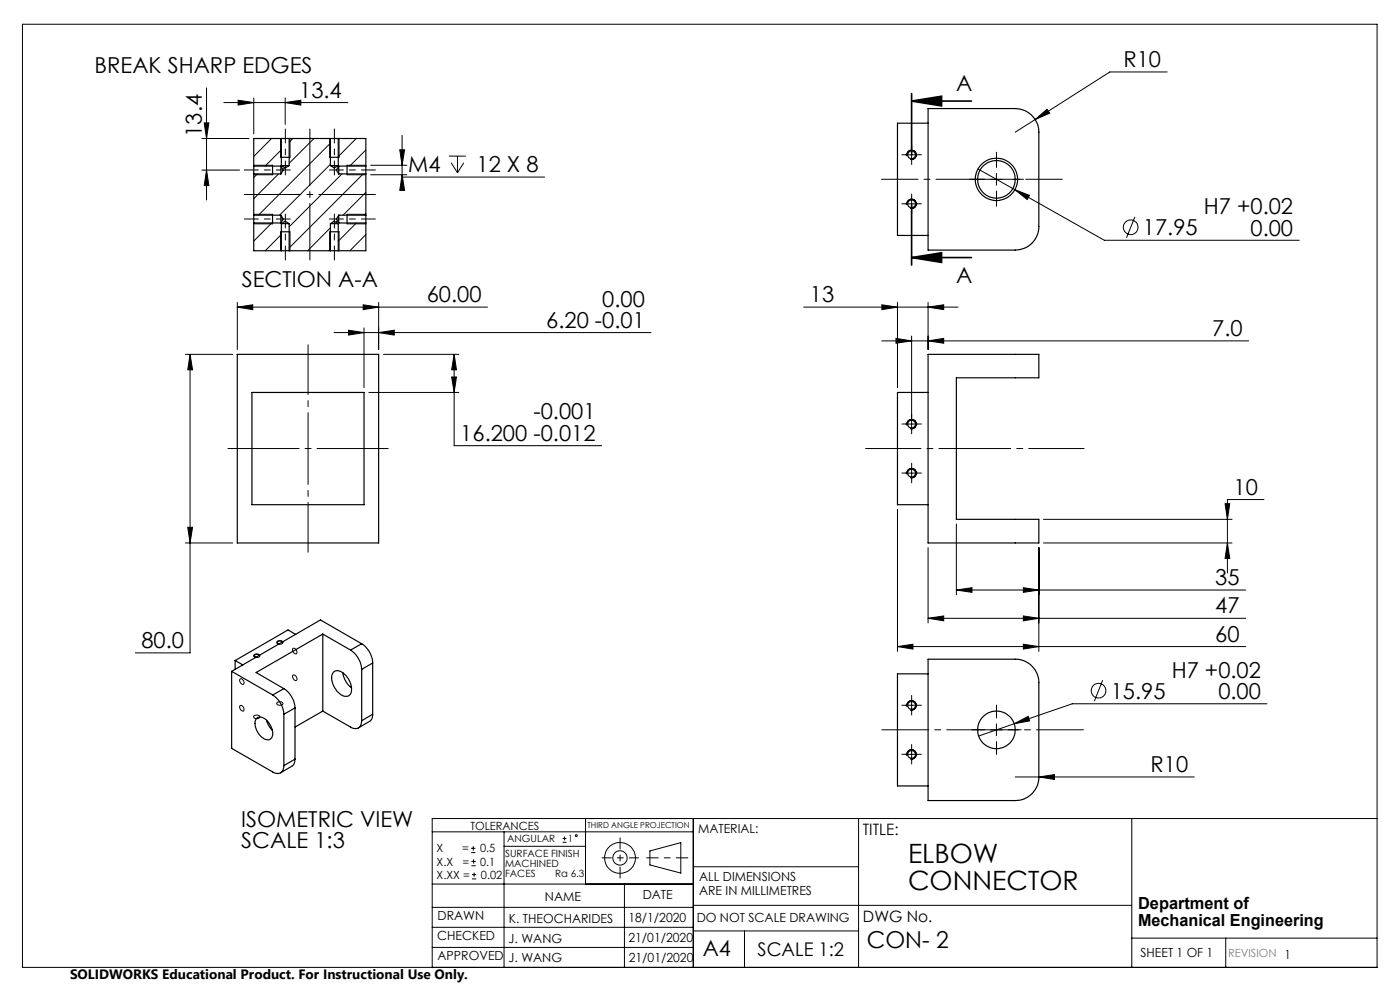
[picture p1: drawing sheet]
<svg xmlns="http://www.w3.org/2000/svg" width="297mm" height="210mm" viewBox="0 0 297 210" stroke-linecap="round" stroke-linejoin="round" font-family="sans-serif">
<g fill="none" stroke="#000" stroke-width=".21">
<path d="M4.8 5.1h287.3v200.1h-287.3zM43.8 18.7v23.7M247.6 15.3h-12.2l-15.8 10.1M42.8 29.4h10M42.8 36.1h8M43.3 26.1h1l-.5 3.3zM43.8 36.1l.5 3.3h-1zM47.5 21.8h26.3M50.5 21.3l3.3 .5-3.3 .5zM53.8 37.1h4M53.8 35.1h4M53.8 20.8v7.6"/>
<path d="M54.6 36.9l-.8 .8M57.6 29.4l-3.8 3.8M59.1 36.9l-5.3 5.2M59.5 29.4v4M59.7 31.8l-3.5 3.4M60.4 35.6l-.4 .4M60.5 21.8l3.3-.5v1zM60.5 20.8v5.6M61.5 29.4v4M62.1 29.4l-.8 .8M66.6 29.4l-5.3 5.2M69.9 29.4v4"/>
<path d="M70.1 30.4l-15.3 15.2M70.1 34.8l-10.8 10.8M71.9 29.4v4M72.5 36.9l-11.2 11.2M73.6 37.1h4M73.6 35.1h4M75.6 29.4l-3.8 3.8M77 36.9l-15.7 15.7M77.6 31.8l-3.4 3.4M78.6 37.1h7.7M78.6 35.1h7.7M84.8 31.8h1l-.5 3.3z"/>
<path d="M85.3 37.1l.5 3.3h-1zM85.3 28.7v8.9h30.2M95.2 33.1h3.6M95.7 34.5l1.3 2.1M97 33.1v3.5M98.4 34.5l-1.4 2.1M192.1 32.8h2.5M192.4 33.1a1.01 1.01 0 0 1 .9-1.3 1.01 1.01 0 0 1 1.1 1.1 1.01 1.01 0 0 1-1.3 .9M193.4 31.6v2.5M207.5 35.8l7.8 4.4M210.1 38.1h2.5M211.4 36.8v2.5"/>
<path d="M219.6 25.4l2.5-2.2 .6 .8zM219.6 25.4l-4.2 2.6M53.8 47.5h4M53.8 45.5h4M57.6 47.3l-3.8 3.8M59.5 49.2v4M59.7 49.7l-3.4 3.5M61.5 49.2v4M69.9 49.2v4M70.1 48.3l-4.8 4.9M70.1 52.8l-.4 .4M71.6 46.8l-.3 .4"/>
<path d="M71.9 49.2v4M73.6 47.5h4M73.6 45.5h4M75.6 47.3l-3.8 3.9M77.6 40.8l-4.8 4.8M77.6 45.3l-.3 .3M77.6 49.8l-3.4 3.4M192.1 43.2h2.5M192.4 43.5a1 1 0 0 1 .9-1.3 1 1 0 0 1 1.1 1.1 1 1 0 0 1-1.3 .9M193.4 42v2.5M215.3 40.2l3.1 1.2-.5 .9zM215.3 40.2l19 10.8h41.3"/>
<path d="M240.8 46l-1.8 4.4M39.3 75.2h10.1M40.3 75.2l.6 3.2h-1.1zM40.3 75.2v63.3h-11.6M50.3 65.1l3.3-.4v1zM50.3 65.1h53.1M50.3 64.2v9.9M70.9 70.5h67.2M73.9 70.1l3.3 .4-3.3 .6zM77 64.7l3.3 .4-3.3 .6zM77.2 69.6v12.7M80.3 70.5l3.3-.4v1z"/>
<path d="M80.3 64.2v9.9M81.4 75.2h15.9M95.8 80h1l-.5 3.2zM96.3 75.2l.5 3.2h-1zM96.3 75.2v19.3h31.3M170.5 65.1h32.7M187 72.3h77.9M187.1 64.7l3.3 .4-3.3 .6zM190.1 71.8l3.3 .5-3.3 .5zM190.4 64.2v18.1M193.4 71.3v19.9M196.9 65.1l3.3-.4v1z"/>
<path d="M196.9 72.3l3.3-.5v1zM196.9 64.2v9.9M78.2 83.2h19.1M192.1 89.9h2.5M192.4 90.2a1.01 1.01 0 0 1 .9-1.2 1.01 1.01 0 0 1 1.1 1.1 1.01 1.01 0 0 1-1.3 .8M193.4 99.1v2.5M39.3 115.2h10.1M39.8 111.9h1.1l-.6 3.3zM190.4 108v30.2M192.1 100.4h2.5M192.4 100.6a1 1 0 0 1 .9-1.3 1 1 0 0 1 1.1 1.1 1 1 0 0 1-1.3 .9M196.9 116.2v15.9"/>
<path d="M202.9 111.2v14.9M220.4 116.2v22M221.4 115.2h40M221.4 110.2h40M259.9 106.8h1l-.5 3.4zM260.4 115.2l.5 3.3h-1zM268.1 106h-7.7v15.5M53.9 138.9a.74 .74 0 0 1 1.2 .3 .71 .71 0 0 1-.7 .3 .71 .71 0 0 1-.6-.5zM58.8 136.1a.7 .7 0 0 1 1.2 .3 .7 .7 0 0 1-.7 .3 .7 .7 0 0 1-.6-.5zM62.2 137.5a.69 .69 0 0 1 .7 .4 .69 .69 0 0 1-.1 .8 .82 .82 0 0 1-.6-1.2zM190.4 137.2l3.3-.5v1zM190.4 137.2h73.9"/>
<path d="M196.9 131.2l3.3-.5v1zM196.9 131.2h67.4M202.9 125.2l3.3-.5v1zM202.9 125.2h61.4M217.1 124.7l3.3 .5-3.3 .5zM217.1 130.7l3.3 .5-3.3 .5zM217.1 136.7l3.3 .5-3.3 .5zM50.9 144.1a.64 .64 0 0 1 .8 .3 .64 .64 0 0 1-.2 .8l-.6-.6zM50.9 149.7a.69 .69 0 0 1 .8 .3 .69 .69 0 0 1-.2 .8 .82 .82 0 0 1-.6-1.1zM53.9 151.8a.74 .74 0 0 1 1.2 .3 .71 .71 0 0 1-.7 .4 .71 .71 0 0 1-.6-.5zM58.8 149a.74 .74 0 0 1 1.2 .3 .71 .71 0 0 1-.7 .3 .71 .71 0 0 1-.6-.5zM62.2 143.2a.69 .69 0 0 1 .7 .4 .69 .69 0 0 1-.1 .8 .85 .85 0 0 1-.6-1.2z"/>
<path d="M192.1 149.6h2.5M192.4 149.9a1.01 1.01 0 0 1 .9-1.3 1.01 1.01 0 0 1 1.1 1.1 1.01 1.01 0 0 1-1.3 .9M193.4 148.4v2.5M193.4 158.8v2.5M210.1 154.8h2.5M211.4 153.6v2.5M215.2 153.5l2.9-1.5 .3 .9zM215.2 153.5l-7.6 2.6M233.9 144.3l-1.7 4.4M268.8 149.3h-41.3l-12.3 4.2M91.7 176.5h55.4M99.9 179.9h1"/>
<path d="M100.4 179.5v.9M106.9 176.5v28.7M106.9 179.5h17.3M119.3 178.7h.9M119.3 177.9h.9M119.8 177.4v.9M124.2 173.6v13.9M147.1 173.6v31.6M182.1 173.6v31.6M192.1 160h2.5M192.4 160.3a1.01 1.01 0 0 1 .9-1.3 1.01 1.01 0 0 1 1.1 1.1 1.01 1.01 0 0 1-1.3 .9M215.4 164.8h38"/>
<path d="M220.4 164.8l3.3-.5v1zM240.1 173.6v31.6M292.1 173.6h-200.4v31.6M91.7 196.7h55.4M91.7 192.5h55.4M91.7 187.5h55.4M99.9 180.9h1M100 183.6h.9M100 182.7h.9M100.1 186.4h.9M100.1 185.5h.9M100.5 182.3v.9"/>
<path d="M100.6 185.1v.9M132.5 187.5v17.7M137.9 180.5l6.5-1.8v6.5l-6.5-1.7zM147.1 183.9h35M147.1 197.5h35M147.1 192h93M157.9 197.5v7.7M240.1 199h52M260 199v6.2M91.7 201h55.4"/>
<circle cx="239.9" cy="48.2" r="1.55"/>
<circle cx="233" cy="146.5" r="1.56"/>
<circle cx="122.2" cy="177.3" r=".2"/>
<circle cx="131.5" cy="182" r="1.52"/>
<circle cx="131.5" cy="182" r="3.3"/>
</g>
<path d="M145.9 182h-8.7" fill="none" stroke="#000" stroke-width=".21" stroke-dasharray="15.2 1.3 1.3 1.3" stroke-dashoffset="12.8"/>
<path d="M131.5 177.7v8.6" fill="none" stroke="#000" stroke-width=".21" stroke-dasharray="15.2 1.3 1.3 1.3" stroke-dashoffset="12.9"/>
<path d="M127.7 182h7.8" fill="none" stroke="#000" stroke-width=".21" stroke-dasharray="15.2 1.3 1.3 1.3" stroke-dashoffset="13.3"/>
<path d="M193.4 19.9v12.7M193.4 21.4l6.3-1v2.1zM193.4 21.4h12.7M193.4 54.6l6.3-1v2.1zM193.4 43.5v12.7M193.4 54.6h12.7" fill="none" stroke="#000" stroke-width=".35"/>
<path d="M65.4 73.1v44" fill="none" stroke="#000" stroke-width=".21" stroke-dasharray="15.2 1.3 1.3 1.3" stroke-dashoffset="4.7"/>
<path d="M48.4 95.1h34" fill="none" stroke="#000" stroke-width=".21" stroke-dasharray="15.2 1.3 1.3 1.3" stroke-dashoffset=".1"/>
<path d="M230 95.1h-46.4" fill="none" stroke="#000" stroke-width=".21" stroke-dasharray="15.2 1.3 1.3 1.3" stroke-dashoffset="3.5"/>
<path d="M229.9 154.8h-42.8" fill="none" stroke="#000" stroke-width=".21" stroke-dasharray="15.2 1.3 1.3 1.3" stroke-dashoffset="5.3"/>
<path d="M187 38h38.4" fill="none" stroke="#000" stroke-width=".21" stroke-dasharray="15.2 1.3 1.3 1.3" stroke-dashoffset="7.5"/>
<path d="M65.7 55.2v-27.8M79.6 41.3h-27.8" fill="none" stroke="#000" stroke-width=".21" stroke-dasharray="15.2 1.3 1.3 1.3" stroke-dashoffset="3.2"/>
<path d="M60.5 27.4v9.7M61.6 36.1h-9.8M69.9 36.1h9.7M70.9 37.1v-9.7M51.8 46.5h9.8M60.5 45.4v9.8M69.9 46.5h9.7M70.9 45.4v9.8" fill="none" stroke="#000" stroke-width=".21" stroke-dasharray="15.2 1.3 1.3 1.3" stroke-dashoffset="12.3"/>
<g fill="none" stroke="#000" stroke-width=".21" stroke-dasharray="15.2 1.3 1.3 1.3">
<path d="M192.2 32.8h-.9M193.4 31.6v-.8M193.4 34.1v.8M194.7 32.8h.8M208.9 38h-3.2M211.4 35.5v-3.2M213.9 38h3.2M192.2 43.2h-.9M193.4 42v-.8M193.4 44.5v.8M194.7 43.2h.8M211.4 40.5v3.3"/>
<path d="M192.2 89.9h-.9M193.4 88.7v-.8M193.4 91.2v.8M193.4 99.1v-.8M194.7 89.9h.8M192.2 100.3h-.9M193.4 101.6v.8M194.7 100.3h.8M192.2 149.6h-.9M193.4 148.4v-.9M193.4 150.9v.8M193.4 158.8v-.9"/>
<path d="M194.7 149.6h.8M208.9 154.8h-2.7M211.4 152.3v-2.7M211.4 157.3v2.7M213.9 154.8h2.7M192.2 160h-.9M193.4 161.3v.8M194.7 160h.8"/>
</g>
<g fill="none" stroke="#000" stroke-width=".25">
<path d="M53.8 35.2v1.7M53.8 36.9v8.7M53.8 36.9h5.8M53.8 35.2h5.8M57.8 35.1v2M59.5 33.4h2M59.6 35.2v1.7M59.6 35.2l.5 .9-.5 .8M59.7 35.1h1.6M59.7 29.4h1.6M59.7 29.4v5.7M59.7 29.4h-5.9v5.8"/>
<path d="M59.7 35.1l.8 .5 .8-.5M61.3 29.4v5.7M61.3 29.4h8.8M69.9 33.4h2M70.1 35.1h1.7M70.1 29.4h1.7M70.1 29.4v5.7M70.1 35.1l.8 .5 .9-.5M71.8 29.4h5.8v5.8M71.8 29.4v5.7M71.9 35.2v1.7M71.9 36.9h5.7"/>
<path d="M71.9 35.2h5.7M71.9 35.2l-.5 .9 .5 .8M73.6 35.1v2M77.6 35.2v1.7M77.6 36.9v8.7M196.9 23h18.5a5 5 0 0 1 5 5v20a5 5 0 0 1-5 5h-18.5zM196.9 26.1h-6.5v23.8h6.5M53.8 45.6v1.7M53.8 47.3h5.8M53.8 47.3v5.9h5.9M53.8 45.6h5.8M57.8 45.5v2"/>
<path d="M59.5 49.2h2M59.6 45.6v1.7M59.6 45.6l.5 .9-.5 .8M59.7 47.4h1.6M59.7 53.2h1.6M59.7 47.4l.8-.5 .8 .5M59.7 47.4v5.8M61.3 53.2h8.8M61.3 47.4v5.8M69.9 49.2h2M70.1 47.4h1.7M70.1 53.2h1.7"/>
<path d="M70.1 47.4l.8-.5 .9 .5M70.1 47.4v5.8M71.8 47.4v5.8M71.9 45.6v1.7M71.9 45.6l-.5 .9 .5 .8M71.9 47.3h5.7M71.9 45.6h5.7M73.6 45.5v2M77.6 45.6v1.7M77.6 47.3v5.9h-5.8M50.3 75.2h30v40h-30zM196.9 75.2h23.5v4.9h-17.5v30.1h17.5v5h-23.5z"/>
<path d="M53.4 83.2h23.8v23.9h-23.8zM196.9 83.2h-6.5v23.9h6.5M55 139l-.7-.2a.31 .31 0 0 0-.4 .3 .31 .31 0 0 0 .4 .3M59.9 136.2l-.6-.2a.34 .34 0 0 0-.5 .2 .34 .34 0 0 0 .4 .4M62.7 134.6l-1.6-1-11.2 6.5M68.5 134.5l-14.2 8.2 5.9 3.4M68.5 134.5l5.9 3.4M68.5 134.5v16.3M74.4 137.9a5.4 5.4 0 0 1 2.3 4.1M76.7 136.6a5.1 5.1 0 0 1 2.4 4M76.7 136.6l-8.7-5.1-18.9 10.9M76.7 136.6l-2.3 1.3"/>
<path d="M196.9 139.8h18.5a5 5 0 0 1 5 5v20a5 5 0 0 1-5 5h-18.5zM49.1 142.4v16.3l8.8 5.1a1.44 1.44 0 0 0 1.6 .1 1.44 1.44 0 0 0 .7-1.5M49.1 142.4l8.8 5M49.9 140.1l1.6 .9M49.9 140.1v1.8M54.3 152.5a1.49 1.49 0 0 1 2.3 .4 3.4 3.4 0 0 1 1 3.6 1.49 1.49 0 0 1-2.3-.3 3.5 3.5 0 0 1-1-3.7zM56.6 152.8l.3 .9 .8 1.2M57.9 147.4a5.4 5.4 0 0 1 2.3 4.1M60.2 146.1a5.2 5.2 0 0 1 2.4 4.1M60.2 146.1l-2.3 1.3M60.2 151.5v10.9M62.6 150.2l-2.4 1.3"/>
<path d="M62.6 150.2v10.8M68.5 150.8l5.9 3.4a1.44 1.44 0 0 0 1.6 .2 1.44 1.44 0 0 0 .7-1.5M68.5 150.8l-5.9 3.4M70.8 142.5a1.97 1.97 0 0 1 2.5 .8 3.6 3.6 0 0 1 1 4 1.68 1.68 0 0 1-2.5-.4 3.9 3.9 0 0 1-1.2-4.1zM72.7 142.7l.1 .7 .8 1.5 1 1M76.7 142v10.9M79.1 151.5a1.62 1.62 0 0 1-.7 1.5l-2.4 1.4M79.1 140.6l-2.4 1.4M79.1 151.5l-2.4 1.4M79.1 140.6v10.9M196.9 142.9h-6.5v23.8h6.5M62.6 161a1.75 1.75 0 0 1-.7 1.6l-2.4 1.3"/>
<path d="M62.6 161l-2.4 1.4"/>
<circle cx="193.4" cy="32.8" r=".83"/>
<circle cx="211.4" cy="38" r="4"/>
<circle cx="211.4" cy="38.1" r="4.5"/>
<circle cx="193.4" cy="43.2" r=".83"/>
<circle cx="193.4" cy="90" r=".83"/>
<circle cx="193.4" cy="100.3" r=".83"/>
<circle cx="193.4" cy="149.6" r=".83"/>
<circle cx="211.4" cy="154.8" r="4"/>
<circle cx="193.4" cy="160" r=".83"/>
</g>
<g fill="#000">
<path d="M220.4 164.8l3.3-.5v1z"/>
<path d="M43.3 26.1h1l-.5 3.3zM43.8 36.1l.5 3.3h-1z"/>
<path d="M50.5 21.3l3.3 .5-3.3 .5zM60.5 21.8l3.3-.5v1z"/>
<path d="M193.4 21.4l6.3-1v2.1zM193.4 54.6l6.3-1v2.1z"/>
<path d="M260.4 115.2l.5 3.3h-1zM259.9 106.8h1l-.5 3.4zM187.1 64.7l3.3 .4-3.3 .6zM196.9 65.1l3.3-.4v1zM190.1 71.8l3.3 .5-3.3 .5zM196.9 72.3l3.3-.5v1zM40.3 75.2l.6 3.2h-1.1zM39.8 111.9h1.1l-.6 3.3zM50.3 65.1l3.3-.4v1zM77 64.7l3.3 .4-3.3 .6zM96.3 75.2l.5 3.2h-1zM95.8 80h1l-.5 3.2zM215.2 153.5l3.2-.6-.3-.9zM219.6 25.4l3.1-1.4-.6-.8zM215.3 40.2l2.6 2.1 .5-.9zM85.3 37.1l.5 3.3h-1zM84.8 31.8h1l-.5 3.3z"/>
<path d="M217.1 124.7l3.3 .5-3.3 .5zM202.9 125.2l3.3-.5v1zM217.1 130.7l3.3 .5-3.3 .5zM196.9 131.2l3.3-.5v1zM217.1 136.7l3.3 .5-3.3 .5zM190.4 137.2l3.3-.5v1zM80.3 70.5l3.3-.4v1zM73.9 70.1l3.3 .4-3.3 .6z"/>
</g>
<g font-size="5.6">
<text x="192.6" y="183.2">ELBOW</text>
<text x="192.6" y="188.8">CONNECTOR</text>
</g>
<text font-size="4.9" x="183.9" y="201">CON- 2</text>
<g font-size="4.7">
<text x="20.1" y="15.5">BREAK SHARP EDGES</text>
<text x="238.3" y="14.3">R10</text>
<text x="63.5" y="20.7">13.4</text>
<text x="202.8" y="19.2">A</text>
<text x="42.8" y="29" transform="rotate(-90 42.8 29)">13.4</text>
<text x="86.6" y="36.5">M4</text>
<text x="101.1" y="36.5">12 X 8</text>
<text x="255.4" y="45.4">H7 +0.02</text>
<text x="242.5" y="49.9">17.95</text>
<text x="265.3" y="50">0.00</text>
<text x="51.3" y="60.8">SECTION A-A</text>
<text x="90.5" y="64.1">60.00</text>
<text x="127.8" y="65">0.00</text>
<text x="171.8" y="64.1">13</text>
<text x="202.8" y="60">A</text>
<text x="115.9" y="69.5">6.20 -0.01</text>
<text x="257.2" y="71.3">7.0</text>
<text x="113.2" y="89">-0.001</text>
<text x="97.6" y="93.5">16.200 -0.012</text>
<text x="261.7" y="104.9">10</text>
<text x="257.8" y="124.1">35</text>
<text x="257.8" y="130.1">47</text>
<text x="30" y="137.5">80.0</text>
<text x="257.8" y="136.1">60</text>
<text x="248.6" y="143.7">H7 +0.02</text>
<text x="235.6" y="148.2">15.95</text>
<text x="258.5" y="148.3">0.00</text>
<text x="244.1" y="163.8">R10</text>
<text x="51.2" y="175.3">ISOMETRIC VIEW</text>
<text x="51.2" y="179.9">SCALE 1:3</text>
<text x="149.1" y="202.9">A4</text>
</g>
<text font-size="4" x="160.7" y="202.8">SCALE 1:2</text>
<g font-size="3.5">
<text x="241.4" y="192.8">Department of</text>
<text x="241.4" y="196.3">Mechanical Engineering</text>
</g>
<g font-size="3.3">
<text x="183" y="177.2">TITLE:</text>
<text x="183.1" y="195.7">DWG No.</text>
</g>
<text font-size="2.9" x="14.9" y="207.6">SOLIDWORKS Educational Product. For Instructional Use Only.</text>
<g font-size="2.7">
<text x="148.1" y="176.7">MATERIAL:</text>
<text x="115.6" y="191">NAME</text>
<text x="136.3" y="190.8">DATE</text>
<text x="148.3" y="186.8">ALL DIMENSIONS</text>
<text x="148.3" y="189.8">ARE IN MILLIMETRES</text>
<text x="92.8" y="195.2">DRAWN</text>
<text x="107.9" y="195.7">K. THEOCHARIDES</text>
<text x="133.3" y="195.6">18/1/2020</text>
<text x="147.8" y="195.7">DO NOT SCALE DRAWING</text>
<text x="92.8" y="199.3">CHECKED</text>
<text x="92.8" y="203.6">APPROVED</text>
<text x="107.9" y="199.9">J. WANG</text>
<text x="133.3" y="199.8">21/01/2020</text>
<text x="242" y="203">SHEET 1 OF 1</text>
<text x="107.9" y="204.1">J. WANG</text>
<text x="133.4" y="204">21/01/2020</text>
</g>
<g font-size="2.4">
<text x="99.8" y="176">TOLERANCES</text>
<text x="92.6" y="180.8">X</text>
<text x="92.6" y="183.6">X.X</text>
<text x="98" y="180.8">=</text>
<text x="98.1" y="183.6">=</text>
<text x="101.8" y="180.8">0.5</text>
<text x="101.9" y="183.6">0.1</text>
<text x="92.6" y="186.4">X.XX =</text>
<text x="102" y="186.4">0.02</text>
</g>
<text font-size="2.4" fill="#808080" x="260.6" y="203">REVISION 1</text>
<g font-size="2.1">
<text x="107.6" y="178.6">ANGULAR</text>
<text x="120.5" y="178.6">1</text>
<text x="107.2" y="181.8">SURFACE FINISH</text>
<text x="107.2" y="183.9">MACHINED</text>
<text x="107.2" y="186">FACES</text>
<text x="117.8" y="186">Ra 6.3</text>
</g>
<text font-size="1.7" x="124.6" y="175.7">THIRD ANGLE PROJECTION</text>
</svg>
